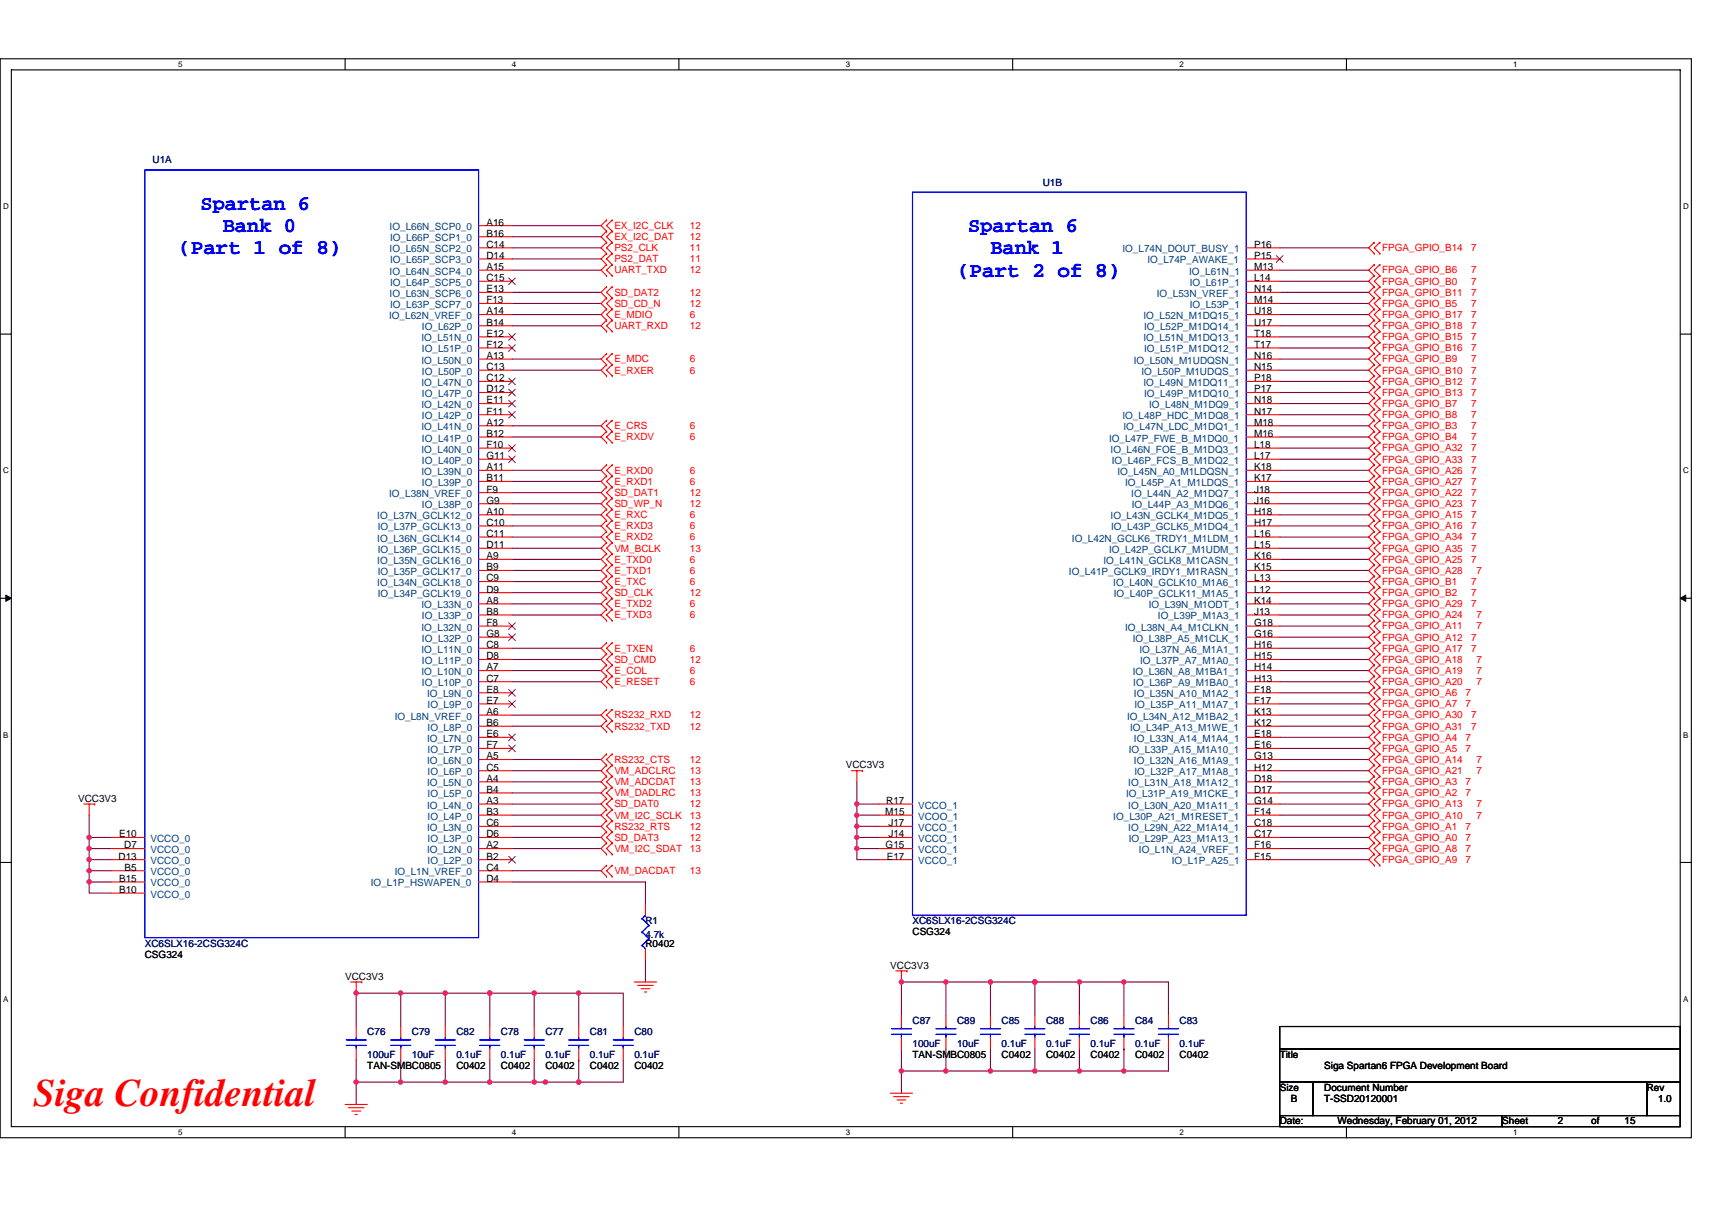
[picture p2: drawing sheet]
<svg xmlns="http://www.w3.org/2000/svg" width="297mm" height="210mm" viewBox="0 0 297 210" stroke-linecap="round" stroke-linejoin="round" font-family="sans-serif">
<path d="M0 10.2h293.5v187.2h-293.5zM2 12.1h289.5v183.4h-289.5z" fill="none" stroke="#000" stroke-width=".19"/>
<g fill="#fff">
<path d="M30.9 10.4h.8v1.6h-.8z"/>
<path d="M30.9 195.7h.8v1.6h-.8z"/>
</g>
<path d="M59.9 10.2v1.9M59.9 195.5v1.9" fill="none" stroke="#000" stroke-width=".19"/>
<g fill="#fff">
<path d="M88.8 10.4h.8v1.6h-.8z"/>
<path d="M88.8 195.7h.8v1.6h-.8z"/>
</g>
<path d="M117.8 10.2v1.9M117.8 195.5v1.9" fill="none" stroke="#000" stroke-width=".19"/>
<g fill="#fff">
<path d="M146.7 10.4h.8v1.6h-.8z"/>
<path d="M146.7 195.7h.8v1.6h-.8z"/>
</g>
<path d="M175.7 10.2v1.9M175.7 195.5v1.9" fill="none" stroke="#000" stroke-width=".19"/>
<g fill="#fff">
<path d="M204.7 10.4h.7v1.6h-.7z"/>
<path d="M204.7 195.7h.7v1.6h-.7z"/>
</g>
<path d="M233.6 10.2v1.9M233.6 195.5v1.9" fill="none" stroke="#000" stroke-width=".19"/>
<g fill="#fff">
<path d="M262.6 10.4h.7v1.6h-.7z"/>
<path d="M262.6 195.7h.7v1.6h-.7z"/>
<path d="M.5 35.1h1v1.5h-1z"/>
<path d="M292 35.1h1v1.5h-1z"/>
<path d="M.5 80.9h1v1.5h-1z"/>
<path d="M292 80.9h1v1.5h-1z"/>
</g>
<path d="M0 58h2M291.5 58h2" fill="none" stroke="#000" stroke-width=".19"/>
<g fill="#fff">
<path d="M.5 126.7h.9v1.6h-.9z"/>
<path d="M292 126.7h.9v1.6h-.9z"/>
</g>
<path d="M0 103.8h2M291.5 103.8h2" fill="none" stroke="#000" stroke-width=".19"/>
<path d="M1 103.3l1 .5-1 .6zM291.5 103.8l1-.5v1.1z" fill="#000" stroke="#000" stroke-width=".17"/>
<g fill="#fff">
<path d="M.5 172.6h.9v1.5h-.9z"/>
<path d="M292 172.6h.9v1.5h-.9z"/>
</g>
<path d="M0 149.7h2M291.5 149.7h2M222 178.1h69.5v3.9h-69.5zM222 182h69.5v5.8h-69.5zM222 187.8h5.8v5.8h-5.8zM222 193.6h38.6v1.9h-38.6zM227.8 187.8h57.9v5.8h-57.9zM260.6 193.6h30.9v1.9h-30.9zM285.7 187.8h5.8v5.8h-5.8z" fill="none" stroke="#000" stroke-width=".19"/>
<g fill="none" stroke="#800040" stroke-width=".19">
<path d="M88.8 39.2h15.5M88.8 41.1h15.5M88.8 46.9h15.5M88.8 50.7h15.5M88.8 52.7h15.5M88.8 54.6h15.5M88.8 56.5h15.5M88.8 43h15.5M88.8 44.9h15.5M222 43h15.5M222 46.9h15.5M222 48.8h15.5"/>
<path d="M222 50.7h15.5M222 52.7h15.5M222 54.6h15.5M222 56.5h15.5M222 58.5h15.5M88.8 62.3h15.5M88.8 64.2h15.5M88.8 73.9h15.5M88.8 75.8h15.5M222 60.4h15.5M222 62.3h15.5M222 64.2h15.5"/>
<path d="M222 66.2h15.5M222 68.1h15.5M222 70h15.5M222 72h15.5M222 73.9h15.5M222 75.8h15.5M222 77.8h15.5M222 79.7h15.5M88.8 81.6h15.5M88.8 83.5h15.5M88.8 85.5h15.5M88.8 87.4h15.5"/>
<path d="M88.8 89.3h15.5M88.8 91.3h15.5M88.8 93.2h15.5M88.8 95.1h15.5M88.8 97.1h15.5M88.8 99h15.5M222 85.5h15.5M222 87.4h15.5M222 89.3h15.5M222 91.3h15.5M222 93.2h15.5M222 95.1h15.5"/>
<path d="M222 99h15.5M222 83.5h15.5M222 81.6h15.5M222 97.1h15.5M88.8 100.9h15.5M88.8 102.8h15.5M88.8 104.8h15.5M88.8 106.7h15.5M88.8 112.5h15.5M88.8 114.4h15.5M88.8 116.4h15.5M88.8 118.3h15.5"/>
<path d="M222 100.9h15.5M222 102.8h15.5M222 104.8h15.5M222 106.7h15.5M222 108.6h15.5M222 110.6h15.5M222 112.5h15.5M222 114.4h15.5M222 116.4h15.5M222 118.3h15.5M88.8 133.8h15.5M88.8 135.7h15.5"/>
<path d="M88.8 137.6h15.5M88.8 139.5h15.5M88.8 124.1h15.5M88.8 126h15.5M88.8 131.8h15.5M148.7 139.5h.1M148.7 135.7v3.8M148.7 139.5v2h3.8M148.7 139.5h3.8M222 139.5h15.5M222 120.2h15.5M222 122.2h15.5"/>
<path d="M222 124.1h15.5M222 126h15.5M222 128h15.5M222 129.9h15.5M222 131.8h15.5M222 133.8h15.5M222 135.7h15.5M222 137.6h15.5M15.5 145.3h.1M15.5 141.5v3.8M15.5 145.3v2h3.8M15.5 149.2h.1"/>
<path d="M15.5 147.3h.1M15.5 149.2v1.9h3.8M15.5 153.1h.1M15.5 151.1h.1M15.5 153.1v1.9h3.8M15.5 145.3h3.8M15.5 149.2h3.8M15.5 147.3v1.9M15.5 151.1v2M15.5 153.1h3.8M88.8 141.5h15.5M88.8 143.4h15.5"/>
<path d="M88.8 145.3h15.5M88.8 147.3h15.5M88.8 151.1h15.5M88.8 153.1h23.2v3.8M148.7 147.3v1.9h3.8M148.7 143.4h.1M148.7 141.5h.1M148.7 143.4v1.9h3.8M148.7 147.3h.1M148.7 145.3h.1M148.7 143.4h3.8M148.7 141.5v1.9"/>
<path d="M148.7 145.3v2M148.7 147.3h3.8M222 141.5h15.5M222 147.3h15.5M222 149.2h15.5M222 143.4h15.5M222 145.3h15.5M61.8 172.4h.1M61.8 172.4h7.7M61.8 172.4v5.7M69.5 172.4h.1M69.5 172.4h7.8v5.7"/>
<path d="M69.5 172.4v5.7M77.3 172.4h.1M77.3 172.4h7.7M85 172.4h.1M85 172.4h7.7M85 172.4v5.7M92.7 172.4h.1M92.7 172.4h7.7M92.7 172.4v5.7M100.4 172.4h7.7v5.7M100.4 172.4h.1M100.4 172.4v5.7"/>
<path d="M112 166.6v3.8M156.4 170.4h.1M156.4 170.4h7.7M156.4 170.4v5.8M164.1 170.4h7.7v5.8M164.1 170.4h.1M164.1 170.4v5.8M171.8 170.4h.1M171.8 170.4h7.8M179.6 170.4h.1M179.6 170.4h7.7M179.6 170.4v5.8"/>
<path d="M187.3 170.4h7.7M187.3 170.4h.1M187.3 170.4v5.8M195 170.4h7.7v5.8M195 170.4h.1M195 170.4v5.8M61.8 187.8h.1M61.8 187.8h7.7M61.8 183.9v3.9M61.8 187.8v3.9M69.5 183.9v3.9M69.5 187.8h.1"/>
<path d="M69.5 187.8h30.9M77.3 187.8h.1M77.3 183.9v3.9M85 183.9v3.9M85 187.8h.1M92.7 183.9v3.9M92.7 187.8h.1M94.6 187.8h.1M100.4 183.9h.1M100.4 183.9v3.9M108.1 183.9v3.9h-7.7M156.4 185.9h.1"/>
<path d="M156.4 185.9v3.8M156.4 185.9h7.7M156.4 182v3.9M164.1 185.9h.1M164.1 182v3.9M171.8 182v3.9h-7.7M171.8 185.9h.1M171.8 185.9h23.2M179.6 182v3.9M179.6 185.9h.1M187.3 182v3.9M195 182h.1"/>
<path d="M195 185.9h.1M195 182v3.9M202.7 182v3.9h-7.7"/>
</g>
<g fill="#f0f" stroke="#f0f" stroke-width=".19">
<circle cx="148.7" cy="139.5" r=".38"/>
<circle cx="148.7" cy="143.4" r=".38"/>
<circle cx="148.7" cy="141.5" r=".38"/>
<circle cx="148.7" cy="147.2" r=".38"/>
<circle cx="148.7" cy="145.3" r=".38"/>
<circle cx="15.5" cy="145.3" r=".38"/>
<circle cx="15.5" cy="149.2" r=".38"/>
<circle cx="15.5" cy="147.2" r=".38"/>
<circle cx="15.5" cy="153" r=".38"/>
<circle cx="15.5" cy="151.1" r=".38"/>
<circle cx="100.4" cy="187.8" r=".38"/>
<circle cx="94.6" cy="187.8" r=".38"/>
<circle cx="61.8" cy="172.3" r=".38"/>
<circle cx="85" cy="172.3" r=".38"/>
<circle cx="69.5" cy="172.3" r=".38"/>
<circle cx="92.7" cy="172.3" r=".38"/>
<circle cx="77.2" cy="172.3" r=".38"/>
<circle cx="61.8" cy="187.8" r=".38"/>
<circle cx="77.2" cy="187.8" r=".38"/>
<circle cx="69.5" cy="187.8" r=".38"/>
<circle cx="100.4" cy="172.3" r=".38"/>
<circle cx="195" cy="185.9" r=".38"/>
<circle cx="164.1" cy="185.9" r=".38"/>
<circle cx="187.3" cy="185.9" r=".38"/>
<circle cx="195" cy="170.4" r=".38"/>
<circle cx="179.6" cy="185.9" r=".38"/>
<circle cx="156.4" cy="170.4" r=".38"/>
<circle cx="179.6" cy="170.4" r=".38"/>
<circle cx="164.1" cy="170.4" r=".38"/>
<circle cx="187.3" cy="170.4" r=".38"/>
<circle cx="171.8" cy="170.4" r=".38"/>
<circle cx="156.4" cy="185.9" r=".38"/>
<circle cx="171.8" cy="185.9" r=".38"/>
<circle cx="85" cy="187.8" r=".38"/>
<circle cx="92.7" cy="187.8" r=".38"/>
</g>
<g fill="none" stroke="#f00" stroke-width=".19">
<path d="M83 39.2h5.8M105.2 38.2h.1M105.2 38.2l-.9 1 .9 .9M106.2 38.2h.1M106.2 38.2l-1 1 1 .9M83 58.5h5.8M83 56.5h5.8M83 54.6h5.8M83 52.7h5.8M83 50.7h5.8M83 48.8h5.8M83 46.9h5.8"/>
<path d="M83 44.9h5.8M83 43h5.8M83 41.1h5.8M105.2 40.1h.1M105.2 42.1h.1M105.2 45.9h.1M105.2 47.8h.1M105.2 49.8h.1M105.2 51.7h.1M105.2 53.6h.1M105.2 55.6h.1M105.2 57.5h.1"/>
<path d="M105.2 44h.1M105.2 40.1l-.9 1 .9 1M105.2 45.9l-.9 1 .9 .9M105.2 49.8l-.9 .9 .9 1M105.2 51.7l-.9 1 .9 .9M105.2 53.6l-.9 1 .9 1M105.2 55.6l-.9 .9 .9 1M105.2 42.1l-.9 .9 .9 1M105.2 44l-.9 .9 .9 1M106.2 40.1h.1M106.2 42.1h.1M106.2 47.8h.1"/>
<path d="M106.2 45.9h.1M106.2 51.7h.1M106.2 49.8h.1M106.2 53.6h.1M106.2 55.6h.1M106.2 57.5h.1M106.2 44h.1M106.2 40.1l-1 1 1 1M106.2 45.9l-1 1 1 .9M106.2 49.8l-1 .9 1 1M106.2 51.7l-1 1 1 .9M106.2 53.6l-1 1 1 1"/>
<path d="M106.2 55.6l-1 .9 1 1M106.2 42.1l-1 .9 1 1M106.2 44l-1 .9 1 1M216.2 58.5h5.8M216.2 56.5h5.8M216.2 54.6h5.8M216.2 52.7h5.8M216.2 50.7h5.8M216.2 48.8h5.8M216.2 46.9h5.8M216.2 44.9h5.8M216.2 43h5.8"/>
<path d="M238.4 42.1h.1M238.4 44h.1M238.4 45.9h.1M238.4 47.8h.1M238.4 49.8h.1M238.4 51.7h.1M238.4 53.6h.1M238.4 55.6h.1M238.4 57.5h.1M238.4 59.4h.1M238.4 42.1l-.9 .9 .9 1M238.4 45.9l-.9 1 .9 .9"/>
<path d="M238.4 47.8l-.9 1 .9 1M238.4 49.8l-.9 .9 .9 1M238.4 51.7l-.9 1 .9 .9M238.4 53.6l-.9 1 .9 1M238.4 55.6l-.9 .9 .9 1M238.4 57.5l-.9 1 .9 .9M238.4 59.4l-.9 1 .9 1M239.4 44h.1M239.4 42.1h.1M239.4 47.8h.1M239.4 45.9h.1M239.4 49.8h.1"/>
<path d="M239.4 51.7h.1M239.4 53.6h.1M239.4 55.6h.1M239.4 57.5h.1M239.4 59.4h.1M239.4 42.1l-1 .9 1 1M239.4 45.9l-1 1 1 .9M239.4 47.8l-1 1 1 1M239.4 49.8l-1 .9 1 1M239.4 51.7l-1 1 1 .9M239.4 53.6l-1 1 1 1M239.4 55.6l-1 .9 1 1"/>
<path d="M239.4 57.5l-1 1 1 .9M239.4 59.4l-1 1 1 1M83 79.7h5.8M83 77.8h5.8M83 75.8h5.8M83 73.9h5.8M83 72h5.8M83 70h5.8M83 68.1h5.8M83 66.2h5.8M83 64.2h5.8M83 62.3h5.8"/>
<path d="M83 60.4h5.8M105.2 61.4h.1M105.2 63.3h.1M105.2 65.2h.1M105.2 72.9h.1M105.2 74.9h.1M105.2 76.8h.1M105.2 61.4l-.9 .9 .9 1M105.2 63.3l-.9 .9 .9 1M105.2 72.9l-.9 1 .9 1M105.2 74.9l-.9 .9 .9 1M106.2 63.3h.1"/>
<path d="M106.2 61.4h.1M106.2 65.2h.1M106.2 74.9h.1M106.2 72.9h.1M106.2 76.8h.1M106.2 61.4l-1 .9 1 1M106.2 63.3l-1 .9 1 1M106.2 72.9l-1 1 1 1M106.2 74.9l-1 .9 1 1M216.2 79.7h5.8M216.2 77.8h5.8M216.2 75.8h5.8"/>
<path d="M216.2 73.9h5.8M216.2 72h5.8M216.2 70h5.8M216.2 68.1h5.8M216.2 66.2h5.8M216.2 64.2h5.8M216.2 62.3h5.8M216.2 60.4h5.8M238.4 61.4h.1M238.4 63.3h.1M238.4 65.2h.1M238.4 67.1h.1"/>
<path d="M238.4 69.1h.1M238.4 71h.1M238.4 72.9h.1M238.4 74.9h.1M238.4 76.8h.1M238.4 78.7h.1M238.4 61.4l-.9 .9 .9 1M238.4 63.3l-.9 .9 .9 1M238.4 65.2l-.9 1 .9 .9M238.4 67.1l-.9 1 .9 1M238.4 69.1l-.9 .9 .9 1M238.4 71l-.9 1 .9 .9"/>
<path d="M238.4 72.9l-.9 1 .9 1M238.4 74.9l-.9 .9 .9 1M238.4 76.8l-.9 1 .9 .9M238.4 78.7l-.9 1 .9 1M239.4 61.4h.1M239.4 63.3h.1M239.4 65.2h.1M239.4 67.1h.1M239.4 69.1h.1M239.4 71h.1M239.4 72.9h.1M239.4 74.9h.1"/>
<path d="M239.4 76.8h.1M239.4 78.7h.1M239.4 61.4l-1 .9 1 1M239.4 63.3l-1 .9 1 1M239.4 65.2l-1 1 1 .9M239.4 67.1l-1 1 1 1M239.4 69.1l-1 .9 1 1M239.4 71l-1 1 1 .9M239.4 72.9l-1 1 1 1M239.4 74.9l-1 .9 1 1M239.4 76.8l-1 1 1 .9M239.4 78.7l-1 1 1 1"/>
<path d="M83 99h5.8M83 97.1h5.8M83 95.1h5.8M83 93.2h5.8M83 91.3h5.8M83 89.3h5.8M83 87.4h5.8M83 85.5h5.8M83 83.5h5.8M83 81.6h5.8M105.2 80.7h.1M105.2 82.6h.1"/>
<path d="M105.2 84.5h.1M105.2 86.4h.1M105.2 88.4h.1M105.2 90.3h.1M105.2 92.2h.1M105.2 94.2h.1M105.2 96.1h.1M105.2 98h.1M105.2 100h.1M105.2 80.7l-.9 .9 .9 1M105.2 82.6l-.9 .9 .9 1M105.2 84.5l-.9 1 .9 .9"/>
<path d="M105.2 86.4l-.9 1 .9 1M105.2 88.4l-.9 .9 .9 1M105.2 90.3l-.9 1 .9 .9M105.2 92.2l-.9 1 .9 1M105.2 96.1l-.9 1 .9 .9M105.2 98l-.9 1 .9 1M105.2 100l-.9 .9 .9 1M105.2 94.2l-.9 .9 .9 1M106.2 82.6h.1M106.2 80.7h.1M106.2 84.5h.1M106.2 86.4h.1"/>
<path d="M106.2 88.4h.1M106.2 90.3h.1M106.2 92.2h.1M106.2 94.2h.1M106.2 98h.1M106.2 96.1h.1M106.2 100h.1M106.2 80.7l-1 .9 1 1M106.2 82.6l-1 .9 1 1M106.2 84.5l-1 1 1 .9M106.2 86.4l-1 1 1 1M106.2 88.4l-1 .9 1 1"/>
<path d="M106.2 90.3l-1 1 1 .9M106.2 92.2l-1 1 1 1M106.2 96.1l-1 1 1 .9M106.2 98l-1 1 1 1M106.2 100l-1 .9 1 1M106.2 94.2l-1 .9 1 1M216.2 99h5.8M216.2 97.1h5.8M216.2 95.1h5.8M216.2 93.2h5.8M216.2 91.3h5.8M216.2 89.3h5.8"/>
<path d="M216.2 87.4h5.8M216.2 85.5h5.8M216.2 83.5h5.8M216.2 81.6h5.8M238.4 80.7h.1M238.4 96.1h.1M238.4 98h.1M238.4 82.6h.1M238.4 84.5h.1M238.4 86.4h.1M238.4 88.4h.1M238.4 90.3h.1"/>
<path d="M238.4 92.2h.1M238.4 94.2h.1M238.4 100h.1M238.4 96.1l-.9 1 .9 .9M238.4 80.7l-.9 .9 .9 1M238.4 84.5l-.9 1 .9 .9M238.4 86.4l-.9 1 .9 1M238.4 88.4l-.9 .9 .9 1M238.4 90.3l-.9 1 .9 .9M238.4 92.2l-.9 1 .9 1M238.4 94.2l-.9 .9 .9 1M238.4 82.6l-.9 .9 .9 1"/>
<path d="M238.4 98l-.9 1 .9 1M238.4 100l-.9 .9 .9 1M239.4 80.7h.1M239.4 98h.1M239.4 96.1h.1M239.4 82.6h.1M239.4 86.4h.1M239.4 84.5h.1M239.4 88.4h.1M239.4 90.3h.1M239.4 92.2h.1M239.4 94.2h.1"/>
<path d="M239.4 100h.1M239.4 96.1l-1 1 1 .9M239.4 80.7l-1 .9 1 1M239.4 84.5l-1 1 1 .9M239.4 86.4l-1 1 1 1M239.4 88.4l-1 .9 1 1M239.4 90.3l-1 1 1 .9M239.4 92.2l-1 1 1 1M239.4 94.2l-1 .9 1 1M239.4 82.6l-1 .9 1 1M239.4 98l-1 1 1 1M239.4 100l-1 .9 1 1"/>
<path d="M83 118.3h5.8M83 116.4h5.8M83 114.4h5.8M83 112.5h5.8M83 110.6h5.8M83 108.6h5.8M83 106.7h5.8M83 104.8h5.8M83 102.8h5.8M83 100.9h5.8M105.2 101.9h.1M105.2 103.8h.1"/>
<path d="M105.2 105.7h.1M105.2 107.7h.1M105.2 111.5h.1M105.2 113.5h.1M105.2 115.4h.1M105.2 117.3h.1M105.2 119.3h.1M105.2 101.9l-.9 .9 .9 1M105.2 103.8l-.9 1 .9 .9M105.2 105.7l-.9 1 .9 1M105.2 111.5l-.9 1 .9 1M105.2 113.5l-.9 .9 .9 1"/>
<path d="M105.2 115.4l-.9 1 .9 .9M105.2 117.3l-.9 1 .9 1M106.2 101.9h.1M106.2 103.8h.1M106.2 105.7h.1M106.2 107.7h.1M106.2 113.5h.1M106.2 111.5h.1M106.2 115.4h.1M106.2 117.3h.1M106.2 119.3h.1M106.2 101.9l-1 .9 1 1"/>
<path d="M106.2 103.8l-1 1 1 .9M106.2 105.7l-1 1 1 1M106.2 111.5l-1 1 1 1M106.2 113.5l-1 .9 1 1M106.2 115.4l-1 1 1 .9M106.2 117.3l-1 1 1 1M216.2 118.3h5.8M216.2 116.4h5.8M216.2 114.4h5.8M216.2 112.5h5.8M216.2 110.6h5.8M216.2 108.6h5.8"/>
<path d="M216.2 106.7h5.8M216.2 104.8h5.8M216.2 102.8h5.8M216.2 100.9h5.8M238.4 101.9h.1M238.4 103.8h.1M238.4 105.7h.1M238.4 107.7h.1M238.4 109.6h.1M238.4 111.5h.1M238.4 113.5h.1M238.4 115.4h.1"/>
<path d="M238.4 117.3h.1M238.4 119.3h.1M238.4 101.9l-.9 .9 .9 1M238.4 103.8l-.9 1 .9 .9M238.4 105.7l-.9 1 .9 1M238.4 107.7l-.9 .9 .9 1M238.4 109.6l-.9 1 .9 .9M238.4 111.5l-.9 1 .9 1M238.4 113.5l-.9 .9 .9 1M238.4 115.4l-.9 1 .9 .9M238.4 117.3l-.9 1 .9 1M238.4 119.3l-.9 .9 .9 1"/>
<path d="M239.4 101.9h.1M239.4 103.8h.1M239.4 105.7h.1M239.4 107.7h.1M239.4 109.6h.1M239.4 111.5h.1M239.4 113.5h.1M239.4 115.4h.1M239.4 117.3h.1M239.4 119.3h.1M239.4 101.9l-1 .9 1 1M239.4 103.8l-1 1 1 .9"/>
<path d="M239.4 105.7l-1 1 1 1M239.4 107.7l-1 .9 1 1M239.4 109.6l-1 1 1 .9M239.4 111.5l-1 1 1 1M239.4 113.5l-1 .9 1 1M239.4 115.4l-1 1 1 .9M239.4 117.3l-1 1 1 1M239.4 119.3l-1 .9 1 1M14.5 139.5h1.9M15.5 139.5v2M16.4 139.5h.1M83 133.8h5.8"/>
<path d="M83 139.5h5.8M83 137.6h5.8M83 135.7h5.8M83 131.8h5.8M83 129.9h5.8M83 128h5.8M83 126h5.8M83 124.1h5.8M83 122.2h5.8M83 120.2h5.8M105.2 138.6h.1M105.2 123.1h.1"/>
<path d="M105.2 125.1h.1M105.2 127h.1M105.2 130.9h.1M105.2 132.8h.1M105.2 134.7h.1M105.2 136.6h.1M105.2 138.6l-.9 .9 .9 1M105.2 123.1l-.9 1 .9 1M105.2 125.1l-.9 .9 .9 1M105.2 130.9l-.9 .9 .9 1M105.2 132.8l-.9 1 .9 .9M105.2 134.7l-.9 1 .9 .9"/>
<path d="M105.2 136.6l-.9 1 .9 1M106.2 138.6h.1M106.2 125.1h.1M106.2 123.1h.1M106.2 127h.1M106.2 132.8h.1M106.2 130.9h.1M106.2 134.7h.1M106.2 136.6h.1M106.2 138.6l-1 .9 1 1M106.2 123.1l-1 1 1 1M106.2 125.1l-1 .9 1 1"/>
<path d="M106.2 130.9l-1 .9 1 1M106.2 132.8l-1 1 1 .9M106.2 134.7l-1 1 1 .9M106.2 136.6l-1 1 1 1M147.7 133.8h1.9M148.7 133.8v1.9M149.6 133.8h.1M152.5 139.5h5.8M216.2 133.8h5.8M216.2 139.5h5.8M216.2 137.6h5.8M216.2 135.7h5.8"/>
<path d="M216.2 131.8h5.8M216.2 129.9h5.8M216.2 128h5.8M216.2 126h5.8M216.2 124.1h5.8M216.2 122.2h5.8M216.2 120.2h5.8M238.4 121.2h.1M238.4 123.1h.1M238.4 125.1h.1M238.4 127h.1M238.4 128.9h.1"/>
<path d="M238.4 130.9h.1M238.4 132.8h.1M238.4 134.7h.1M238.4 136.6h.1M238.4 138.6h.1M238.4 121.2l-.9 1 .9 .9M238.4 123.1l-.9 1 .9 1M238.4 125.1l-.9 .9 .9 1M238.4 127l-.9 1 .9 .9M238.4 128.9l-.9 1 .9 1M238.4 130.9l-.9 .9 .9 1M238.4 132.8l-.9 1 .9 .9"/>
<path d="M238.4 136.6l-.9 1 .9 1M238.4 134.7l-.9 1 .9 .9M238.4 138.6l-.9 .9 .9 1M239.4 121.2h.1M239.4 123.1h.1M239.4 125.1h.1M239.4 127h.1M239.4 128.9h.1M239.4 130.9h.1M239.4 132.8h.1M239.4 134.7h.1M239.4 138.6h.1"/>
<path d="M239.4 136.6h.1M239.4 121.2l-1 1 1 .9M239.4 123.1l-1 1 1 1M239.4 125.1l-1 .9 1 1M239.4 127l-1 1 1 .9M239.4 128.9l-1 1 1 1M239.4 130.9l-1 .9 1 1M239.4 132.8l-1 1 1 .9M239.4 136.6l-1 1 1 1M239.4 134.7l-1 1 1 .9M239.4 138.6l-1 .9 1 1M19.3 153.1h5.8"/>
<path d="M19.3 151.1h5.8M19.3 149.2h5.8M19.3 147.3h5.8M19.3 145.3h5.8M19.3 155h5.8M83 153.1h5.8M83 151.1h5.8M83 149.2h5.8M83 147.3h5.8M83 145.3h5.8M83 143.4h5.8M83 141.5h5.8"/>
<path d="M105.2 140.5h.1M105.2 142.4h.1M105.2 144.4h.1M105.2 146.3h.1M105.2 148.2h.1M105.2 150.2h.1M105.2 152.1h.1M105.2 140.5l-.9 1 .9 .9M105.2 142.4l-.9 1 .9 1M105.2 144.4l-.9 .9 .9 1M105.2 146.3l-.9 1 .9 .9M105.2 150.2l-.9 .9 .9 1"/>
<path d="M106.2 140.5h.1M106.2 142.4h.1M106.2 144.4h.1M106.2 146.3h.1M106.2 148.2h.1M106.2 152.1h.1M106.2 150.2h.1M106.2 140.5l-1 1 1 .9M106.2 142.4l-1 1 1 1M106.2 144.4l-1 .9 1 1M106.2 146.3l-1 1 1 .9M106.2 150.2l-1 .9 1 1"/>
<path d="M112 156.9v1.9M152.5 149.2h5.8M152.5 147.3h5.8M152.5 145.3h5.8M152.5 143.4h5.8M152.5 141.5h5.8M216.2 149.2h5.8M216.2 147.3h5.8M216.2 145.3h5.8M216.2 143.4h5.8M216.2 141.5h5.8M238.4 140.5h.1"/>
<path d="M238.4 142.4h.1M238.4 144.4h.1M238.4 146.3h.1M238.4 148.2h.1M238.4 150.2h.1M238.4 140.5l-.9 1 .9 .9M238.4 144.4l-.9 .9 .9 1M238.4 142.4l-.9 1 .9 1M238.4 146.3l-.9 1 .9 .9M238.4 148.2l-.9 1 .9 1M239.4 140.5h.1M239.4 142.4h.1"/>
<path d="M239.4 146.3h.1M239.4 144.4h.1M239.4 148.2h.1M239.4 150.2h.1M239.4 140.5l-1 1 1 .9M239.4 144.4l-1 .9 1 1M239.4 142.4l-1 1 1 1M239.4 146.3l-1 1 1 .9M239.4 148.2l-1 1 1 1M60.9 170.4h1.9M61.8 170.4v2M61.8 178.1v2"/>
<path d="M62.8 170.4h.1M69.5 178.1v2M77.3 178.1v2M85 178.1v2M92.7 178.1v2M100.4 178.1v2M108.1 178.1v2M110.1 170.4h3.8M110.7 171h2.6M111.2 171.6h1.6M111.8 172.1h.4M112 164.6v2"/>
<path d="M155.4 168.5h2M156.4 168.5v1.9M156.4 176.2v1.9M157.4 168.5h.1M164.1 176.2v1.9M171.8 176.2v1.9M179.6 176.2v1.9M187.3 176.2v1.9M195 176.2v1.9M202.7 176.2v1.9M59.9 191.7h3.8M60.4 192.2h2.8"/>
<path d="M61 192.8h1.6M61.6 193.4h.4M61.8 182v1.9M69.5 182v1.9M77.3 182v1.9M85 182v1.9M92.7 182v1.9M100.4 182v1.9M108.1 182v1.9M154.5 189.7h3.8M155 190.3h2.8M155.6 190.9h1.6"/>
<path d="M156.2 191.5h.4M156.4 180.1v1.9M164.1 180.1v1.9M171.8 180.1v1.9M179.6 180.1v1.9M187.3 180.1v1.9M195 180.1v1.9M202.7 180.1v1.9"/>
</g>
<g fill="none" stroke="#00f" stroke-width=".19">
<path d="M25.1 29.5h57.9v133.2h-57.9zM158.3 33.4h57.9v125.4h-57.9zM111.4 159.4h.1M111.4 159.4l1.2 1.2M112 158.8h.1M112 158.8l-.6 .6M111.4 164h.1M111.4 161.7h.1M111.4 164l.6 .6M111.4 161.7l1.2 1.2M112.6 162.9h.1M112.6 160.6h.1"/>
<path d="M112.6 162.9l-1.2 1.1M112.6 160.6l-1.2 1.1M154.7 179.5h3.4M154.7 178.5h3.4M156.4 178.1v.4M156.4 179.5h.1M156.4 179.5v.6M162.4 179.5h3.5M162.4 178.5h3.5M164.1 178.1v.4M164.1 179.5h.1M164.1 179.5v.6"/>
<path d="M170.1 179.5h3.5M170.1 178.5h3.5M171.8 178.1v.4M171.8 179.5h.1M171.8 179.5v.6M177.8 179.5h3.5M177.8 178.5h3.5M179.6 178.1v.4M179.6 179.5h.1M179.6 179.5v.6M185.5 179.5h3.5M185.5 178.5h3.5"/>
<path d="M187.3 178.1v.4M187.3 179.5h.1M187.3 179.5v.6M193.3 179.5h3.4M193.3 178.5h3.4M195 178.1v.4M195 179.5h.1M195 179.5v.6M201 179.5h3.5M201 178.5h3.5M202.7 178.1v.4M202.7 179.5h.1"/>
<path d="M202.7 179.5v.6M60.1 181.4h3.4M60.1 180.5h3.4M61.8 180.1v.4M61.8 181.4h.1M61.8 181.4v.6M67.8 181.4h3.5M67.8 180.5h3.5M69.5 180.1v.4M69.5 181.4h.1M69.5 181.4v.6M75.5 181.4h3.5"/>
<path d="M75.5 180.5h3.5M77.3 180.1v.4M77.3 181.4h.1M77.3 181.4v.6M83.2 181.4h3.5M83.2 180.5h3.5M85 180.1v.4M85 181.4h.1M85 181.4v.6M90.9 181.4h3.5M90.9 180.5h3.5M92.7 180.1v.4"/>
<path d="M92.7 181.4h.1M92.7 181.4v.6M98.7 181.4h3.4M98.7 180.5h3.4M100.4 180.1v.4M100.4 181.4h.1M100.4 181.4v.6M106.4 181.4h3.5M106.4 180.5h3.5M108.1 180.1v.4M108.1 181.4h.1M108.1 181.4v.6"/>
</g>
<g fill="none" stroke="#804000" stroke-width=".17">
<path d="M88.3 59.8l1.1 1.2M88.3 57.9l1.1 1.2M88.3 48.2l1.1 1.2M89.4 59.8l-1.2 1.2M89.4 57.9l-1.2 1.2M89.4 48.2l-1.2 1.2M221.5 44.4l1.1 1.1M222.6 44.4l-1.2 1.1M88.3 79.1l1.1 1.2M88.3 77.2l1.1 1.2M88.3 71.4l1.1 1.2M88.3 69.5l1.1 1.1"/>
<path d="M88.3 67.5l1.1 1.2M88.3 65.6l1.1 1.2M89.4 79.1l-1.2 1.2M89.4 77.2l-1.2 1.2M89.4 71.4l-1.2 1.2M89.4 69.5l-1.2 1.1M89.4 67.5l-1.2 1.2M89.4 65.6l-1.2 1.2M88.3 119.7l1.1 1.1M88.3 110l1.1 1.2M88.3 108.1l1.1 1.1M89.4 119.7l-1.2 1.1"/>
<path d="M89.4 110l-1.2 1.2M89.4 108.1l-1.2 1.1M88.3 129.3l1.1 1.2M88.3 127.4l1.1 1.1M88.3 121.6l1.1 1.1M89.4 129.3l-1.2 1.2M89.4 127.4l-1.2 1.1M89.4 121.6l-1.2 1.1M88.3 148.6l1.1 1.2M89.4 148.6l-1.2 1.2"/>
</g>
<text font-size="6.8" fill="#f00" x="5.8" y="191.9">Siga Confidential</text>
<g font-size="3.7" fill="#00f">
<text x="34.8" y="36.4">Spartan 6</text>
<text x="38.6" y="40.3">Bank 0</text>
<text x="168" y="40.3">Spartan 6</text>
<text x="30.9" y="44.2">(Part 1 of 8)</text>
<text x="171.8" y="44.2">Bank 1</text>
<text x="166" y="48">(Part 2 of 8)</text>
</g>
<g font-size="1.7" fill="#000080">
<text x="26.5" y="28.3">U1A</text>
<text x="180.9" y="32.2">U1B</text>
<text x="112" y="160.4">R1</text>
<text x="158.3" y="160.4">XC6SLX16-2CSG324C</text>
<text x="25.1" y="164.3">XC6SLX16-2CSG324C</text>
<text x="112" y="162.7">4.7k</text>
<text x="63.7" y="179.7">C76</text>
<text x="71.5" y="179.7">C79</text>
<text x="79.2" y="179.7">C82</text>
<text x="86.9" y="179.7">C78</text>
<text x="94.6" y="179.7">C77</text>
<text x="102.3" y="179.7">C81</text>
<text x="110.1" y="179.7">C80</text>
<text x="158.3" y="177.8">C87</text>
<text x="166" y="177.8">C89</text>
<text x="173.8" y="177.8">C85</text>
<text x="181.5" y="177.8">C88</text>
<text x="189.2" y="177.8">C86</text>
<text x="196.9" y="177.8">C84</text>
<text x="204.7" y="177.8">C83</text>
<text x="63.7" y="183.6">100uF</text>
<text x="71.5" y="183.6">10uF</text>
<text x="79.2" y="183.6">0.1uF</text>
<text x="86.9" y="183.6">0.1uF</text>
<text x="94.6" y="183.6">0.1uF</text>
<text x="102.3" y="183.6">0.1uF</text>
<text x="110.1" y="183.6">0.1uF</text>
<text x="158.3" y="181.6">100uF</text>
<text x="166" y="181.6">10uF</text>
<text x="173.8" y="181.6">0.1uF</text>
<text x="181.5" y="181.6">0.1uF</text>
<text x="189.2" y="181.6">0.1uF</text>
<text x="196.9" y="181.6">0.1uF</text>
<text x="204.7" y="181.6">0.1uF</text>
</g>
<g font-size="1.7" fill="#004080">
<text x="67.6" y="39.9">IO_L66N_SCP0_0</text>
<text x="67.7" y="41.9">IO_L66P_SCP1_0</text>
<text x="67.6" y="47.7">IO_L64N_SCP4_0</text>
<text x="67.6" y="43.8">IO_L65N_SCP2_0</text>
<text x="67.7" y="45.7">IO_L65P_SCP3_0</text>
<text x="194.8" y="43.8">IO_L74N_DOUT_BUSY_1</text>
<text x="199.1" y="45.7">IO_L74P_AWAKE_1</text>
<text x="206.3" y="47.7">IO_L61N_1</text>
<text x="67.6" y="51.5">IO_L63N_SCP6_0</text>
<text x="67.7" y="53.4">IO_L63P_SCP7_0</text>
<text x="67.7" y="49.6">IO_L64P_SCP5_0</text>
<text x="200.7" y="51.5">IO_L53N_VREF_1</text>
<text x="206.4" y="53.4">IO_L53P_1</text>
<text x="206.4" y="49.6">IO_L61P_1</text>
<text x="67.5" y="55.4">IO_L62N_VREF_0</text>
<text x="73.1" y="59.2">IO_L51N_0</text>
<text x="73.2" y="57.3">IO_L62P_0</text>
<text x="198.4" y="59.2">IO_L51N_M1DQ13_1</text>
<text x="198.4" y="55.4">IO_L52N_M1DQ15_1</text>
<text x="198.5" y="57.3">IO_L52P_M1DQ14_1</text>
<text x="73.1" y="63.1">IO_L50N_0</text>
<text x="73.2" y="65">IO_L50P_0</text>
<text x="73.2" y="61.2">IO_L51P_0</text>
<text x="196.7" y="63.1">IO_L50N_M1UDQSN_1</text>
<text x="198" y="65">IO_L50P_M1UDQS_1</text>
<text x="198.5" y="61.2">IO_L51P_M1DQ12_1</text>
<text x="73.1" y="70.8">IO_L42N_0</text>
<text x="73.1" y="67">IO_L47N_0</text>
<text x="73.2" y="68.9">IO_L47P_0</text>
<text x="198.4" y="67">IO_L49N_M1DQ11_1</text>
<text x="198.5" y="68.9">IO_L49P_M1DQ10_1</text>
<text x="199.4" y="70.8">IO_L48N_M1DQ9_1</text>
<text x="73.1" y="74.7">IO_L41N_0</text>
<text x="73.2" y="76.6">IO_L41P_0</text>
<text x="73.2" y="72.7">IO_L42P_0</text>
<text x="192.4" y="76.6">IO_L47P_FWE_B_M1DQ0_1</text>
<text x="194.8" y="72.7">IO_L48P_HDC_M1DQ8_1</text>
<text x="194.9" y="74.7">IO_L47N_LDC_M1DQ1_1</text>
<text x="73.1" y="82.4">IO_L39N_0</text>
<text x="73.1" y="78.5">IO_L40N_0</text>
<text x="73.2" y="80.5">IO_L40P_0</text>
<text x="192.7" y="78.5">IO_L46N_FOE_B_M1DQ3_1</text>
<text x="192.9" y="80.5">IO_L46P_FCS_B_M1DQ2_1</text>
<text x="193.9" y="82.4">IO_L45N_A0_M1LDQSN_1</text>
<text x="67.5" y="86.3">IO_L38N_VREF_0</text>
<text x="73.2" y="88.2">IO_L38P_0</text>
<text x="73.2" y="84.3">IO_L39P_0</text>
<text x="195.2" y="84.3">IO_L45P_A1_M1LDQS_1</text>
<text x="196.3" y="86.3">IO_L44N_A2_M1DQ7_1</text>
<text x="196.4" y="88.2">IO_L44P_A3_M1DQ6_1</text>
<text x="65.5" y="94">IO_L36N_GCLK14_0</text>
<text x="65.5" y="90.1">IO_L37N_GCLK12_0</text>
<text x="65.5" y="95.9">IO_L36P_GCLK15_0</text>
<text x="65.5" y="92.1">IO_L37P_GCLK13_0</text>
<text x="186" y="94">IO_L42N_GCLK6_TRDY1_M1LDM_1</text>
<text x="192.4" y="95.9">IO_L42P_GCLK7_M1UDM_1</text>
<text x="192.7" y="90.1">IO_L43N_GCLK4_M1DQ5_1</text>
<text x="192.8" y="92.1">IO_L43P_GCLK5_M1DQ4_1</text>
<text x="65.5" y="101.7">IO_L34N_GCLK18_0</text>
<text x="65.5" y="97.9">IO_L35N_GCLK16_0</text>
<text x="65.5" y="99.8">IO_L35P_GCLK17_0</text>
<text x="185.5" y="99.8">IO_L41P_GCLK9_IRDY1_M1RASN_1</text>
<text x="191.4" y="97.9">IO_L41N_GCLK8_M1CASN_1</text>
<text x="193.2" y="101.7">IO_L40N_GCLK10_M1A6_1</text>
<text x="65.5" y="103.6">IO_L34P_GCLK19_0</text>
<text x="73.1" y="105.6">IO_L33N_0</text>
<text x="73.2" y="107.5">IO_L33P_0</text>
<text x="193.2" y="103.6">IO_L40P_GCLK11_M1A5_1</text>
<text x="199.3" y="105.6">IO_L39N_M1ODT_1</text>
<text x="200.9" y="107.5">IO_L39P_M1A3_1</text>
<text x="73.1" y="113.3">IO_L11N_0</text>
<text x="73.1" y="109.4">IO_L32N_0</text>
<text x="73.2" y="111.4">IO_L32P_0</text>
<text x="195.2" y="109.4">IO_L38N_A4_M1CLKN_1</text>
<text x="196.6" y="111.4">IO_L38P_A5_M1CLK_1</text>
<text x="197.7" y="113.3">IO_L37N_A6_M1A1_1</text>
<text x="73.1" y="117.2">IO_L10N_0</text>
<text x="73.2" y="119.1">IO_L10P_0</text>
<text x="73.2" y="115.2">IO_L11P_0</text>
<text x="196.6" y="117.2">IO_L36N_A8_M1BA1_1</text>
<text x="196.6" y="119.1">IO_L36P_A9_M1BA0_1</text>
<text x="197.8" y="115.2">IO_L37P_A7_M1A0_1</text>
<text x="68.5" y="124.9">IO_L8N_VREF_0</text>
<text x="74.1" y="121">IO_L9N_0</text>
<text x="74.2" y="122.9">IO_L9P_0</text>
<text x="195.6" y="124.9">IO_L34N_A12_M1BA2_1</text>
<text x="196.7" y="121">IO_L35N_A10_M1A2_1</text>
<text x="196.8" y="122.9">IO_L35P_A11_M1A7_1</text>
<text x="74.1" y="128.7">IO_L7N_0</text>
<text x="74.2" y="130.7">IO_L7P_0</text>
<text x="74.2" y="126.8">IO_L8P_0</text>
<text x="195.9" y="130.7">IO_L33P_A15_M1A10_1</text>
<text x="196.1" y="126.8">IO_L34P_A13_M1WE_1</text>
<text x="196.7" y="128.7">IO_L33N_A14_M1A4_1</text>
<text x="74.1" y="136.5">IO_L5N_0</text>
<text x="74.1" y="132.6">IO_L6N_0</text>
<text x="74.2" y="134.5">IO_L6P_0</text>
<text x="195.8" y="136.5">IO_L31N_A18_M1A12_1</text>
<text x="196.7" y="132.6">IO_L32N_A16_M1A9_1</text>
<text x="196.8" y="134.5">IO_L32P_A17_M1A8_1</text>
<text x="74.1" y="140.3">IO_L4N_0</text>
<text x="74.2" y="142.2">IO_L4P_0</text>
<text x="74.2" y="138.4">IO_L5P_0</text>
<text x="159.3" y="140.3">VCCO_1</text>
<text x="159.3" y="142.2">VCOO_1</text>
<text x="193.2" y="142.2">IO_L30P_A21_M1RESET_1</text>
<text x="195.4" y="138.4">IO_L31P_A19_M1CKE_1</text>
<text x="195.8" y="140.3">IO_L30N_A20_M1A11_1</text>
<text x="26.1" y="150">VCCO_0</text>
<text x="26.1" y="148">VCCO_0</text>
<text x="26.1" y="146.1">VCCO_0</text>
<text x="74.1" y="148">IO_L2N_0</text>
<text x="74.1" y="144.2">IO_L3N_0</text>
<text x="74.2" y="150">IO_L2P_0</text>
<text x="74.2" y="146.1">IO_L3P_0</text>
<text x="159.3" y="150">VCCO_1</text>
<text x="159.3" y="148">VCCO_1</text>
<text x="159.3" y="144.2">VCCO_1</text>
<text x="159.3" y="146.1">VCCO_1</text>
<text x="195.8" y="144.2">IO_L29N_A22_M1A14_1</text>
<text x="195.9" y="146.1">IO_L29P_A23_M1A13_1</text>
<text x="197.6" y="148">IO_L1N_A24_VREF_1</text>
<text x="203.3" y="150">IO_L1P_A25_1</text>
<text x="26.1" y="155.8">VCCO_0</text>
<text x="26.1" y="153.8">VCCO_0</text>
<text x="26.1" y="151.9">VCCO_0</text>
<text x="64.3" y="153.8">IO_L1P_HSWAPEN_0</text>
<text x="68.5" y="151.9">IO_L1N_VREF_0</text>
</g>
<g font-size="1.7">
<text x="84.4" y="39.1">A16</text>
<text x="84.4" y="41.1">B16</text>
<text x="84.4" y="46.9">A15</text>
<text x="84.4" y="43">C14</text>
<text x="84.4" y="44.9">D14</text>
<text x="217.6" y="43">P16</text>
<text x="217.6" y="46.9">M13</text>
<text x="217.6" y="44.9">P15</text>
<text x="84.4" y="50.7">E13</text>
<text x="84.4" y="52.6">F13</text>
<text x="84.4" y="48.8">C15</text>
<text x="217.6" y="52.6">M14</text>
<text x="217.6" y="48.8">L14</text>
<text x="217.6" y="50.7">N14</text>
<text x="84.4" y="54.6">A14</text>
<text x="84.4" y="58.4">E12</text>
<text x="84.4" y="56.5">B14</text>
<text x="217.6" y="56.5">U17</text>
<text x="217.6" y="58.4">T18</text>
<text x="217.6" y="54.6">U18</text>
<text x="84.4" y="62.3">A13</text>
<text x="84.4" y="64.2">C13</text>
<text x="84.4" y="60.4">F12</text>
<text x="217.6" y="60.4">T17</text>
<text x="217.6" y="64.2">N15</text>
<text x="217.6" y="62.3">N16</text>
<text x="84.4" y="70">E11</text>
<text x="84.4" y="66.2">C12</text>
<text x="84.4" y="71.9">F11</text>
<text x="84.4" y="68.1">D12</text>
<text x="217.6" y="71.9">N17</text>
<text x="217.6" y="70">N18</text>
<text x="217.6" y="68.1">P17</text>
<text x="217.6" y="66.2">P18</text>
<text x="84.4" y="77.7">F10</text>
<text x="84.4" y="73.9">A12</text>
<text x="84.4" y="75.8">B12</text>
<text x="217.6" y="75.8">M16</text>
<text x="217.6" y="77.7">L18</text>
<text x="217.6" y="73.9">M18</text>
<text x="84.4" y="81.6">A11</text>
<text x="84.4" y="83.5">B11</text>
<text x="84.4" y="79.7">G11</text>
<text x="217.6" y="81.6">K18</text>
<text x="217.6" y="79.7">L17</text>
<text x="217.6" y="83.5">K17</text>
<text x="84.4" y="85.5">F9</text>
<text x="84.4" y="89.3">A10</text>
<text x="84.4" y="87.4">G9</text>
<text x="217.6" y="89.3">H18</text>
<text x="217.6" y="85.5">J18</text>
<text x="217.6" y="87.4">J16</text>
<text x="84.4" y="93.2">C11</text>
<text x="84.4" y="95.1">D11</text>
<text x="84.4" y="91.2">C10</text>
<text x="217.6" y="91.2">H17</text>
<text x="217.6" y="95.1">L15</text>
<text x="217.6" y="93.2">L16</text>
<text x="84.4" y="100.9">C9</text>
<text x="84.4" y="97">A9</text>
<text x="84.4" y="99">B9</text>
<text x="217.6" y="99">K15</text>
<text x="217.6" y="100.9">L13</text>
<text x="217.6" y="97">K16</text>
<text x="84.4" y="104.8">A8</text>
<text x="84.4" y="102.8">D9</text>
<text x="84.4" y="106.7">B8</text>
<text x="217.6" y="102.8">L12</text>
<text x="217.6" y="106.7">J13</text>
<text x="217.6" y="104.8">K14</text>
<text x="84.4" y="112.5">C8</text>
<text x="84.4" y="108.6">F8</text>
<text x="84.4" y="110.6">G8</text>
<text x="217.6" y="112.5">H16</text>
<text x="217.6" y="110.6">G16</text>
<text x="217.6" y="108.6">G18</text>
<text x="84.4" y="116.4">A7</text>
<text x="84.4" y="118.3">C7</text>
<text x="84.4" y="114.4">D8</text>
<text x="217.6" y="116.4">H14</text>
<text x="217.6" y="114.4">H15</text>
<text x="217.6" y="118.3">H13</text>
<text x="84.4" y="122.1">E7</text>
<text x="84.4" y="124.1">A6</text>
<text x="84.4" y="120.2">E8</text>
<text x="217.6" y="124.1">K13</text>
<text x="217.6" y="122.1">F17</text>
<text x="217.6" y="120.2">F18</text>
<text x="84.4" y="129.9">F7</text>
<text x="84.4" y="126">B6</text>
<text x="84.4" y="131.8">A5</text>
<text x="84.4" y="127.9">E6</text>
<text x="217.6" y="129.9">E16</text>
<text x="217.6" y="131.8">G13</text>
<text x="217.6" y="127.9">E18</text>
<text x="217.6" y="126">K12</text>
<text x="84.4" y="137.6">B4</text>
<text x="84.4" y="133.7">C5</text>
<text x="84.4" y="135.7">A4</text>
<text x="146.7" y="133.3">VCC3V3</text>
<text x="217.6" y="133.7">H12</text>
<text x="217.6" y="137.6">D17</text>
<text x="217.6" y="135.7">D18</text>
<text x="13.5" y="139.1">VCC3V3</text>
<text x="84.4" y="141.4">B3</text>
<text x="84.4" y="143.4">C6</text>
<text x="84.4" y="139.5">A3</text>
<text x="153.6" y="141.4">M15</text>
<text x="153.8" y="139.5">R17</text>
<text x="154.2" y="143.4">J17</text>
<text x="217.6" y="143.4">C18</text>
<text x="217.6" y="139.5">G14</text>
<text x="217.6" y="141.4">F14</text>
<text x="20.6" y="149.2">D13</text>
<text x="20.7" y="145.3">E10</text>
<text x="21.5" y="147.2">D7</text>
<text x="84.4" y="149.2">B2</text>
<text x="84.4" y="145.3">D6</text>
<text x="84.4" y="147.2">A2</text>
<text x="153.7" y="147.2">G15</text>
<text x="153.9" y="149.2">E17</text>
<text x="154.2" y="145.3">J14</text>
<text x="217.6" y="145.3">C17</text>
<text x="217.6" y="149.2">F15</text>
<text x="217.6" y="147.2">F16</text>
<text x="20.7" y="155">B10</text>
<text x="20.7" y="153">B15</text>
<text x="21.6" y="151.1">B5</text>
<text x="84.4" y="151.1">C4</text>
<text x="84.4" y="153">D4</text>
<text x="25.1" y="166.2">CSG324</text>
<text x="112" y="164.3">R0402</text>
<text x="158.3" y="162.3">CSG324</text>
<text x="59.9" y="170">VCC3V3</text>
<text x="154.5" y="168.1">VCC3V3</text>
<text x="63.7" y="185.5">TAN-SMBC0805</text>
<text x="79.2" y="185.5">C0402</text>
<text x="86.9" y="185.5">C0402</text>
<text x="94.6" y="185.5">C0402</text>
<text x="102.3" y="185.5">C0402</text>
<text x="110.1" y="185.5">C0402</text>
<text x="158.3" y="183.6">TAN-SMBC0805</text>
<text x="173.8" y="183.6">C0402</text>
<text x="181.5" y="183.6">C0402</text>
<text x="189.2" y="183.6">C0402</text>
<text x="196.9" y="183.6">C0402</text>
<text x="204.7" y="183.6">C0402</text>
<text x="222" y="183.6">Title</text>
<text x="229.8" y="185.5">Siga Spartan6 FPGA Development Board</text>
<text x="222" y="189.3">Size</text>
<text x="224" y="191.3">B</text>
<text x="229.8" y="189.3">Document Number</text>
<text x="229.8" y="191.3">T-SSD20120001</text>
<text x="285.7" y="189.3">Rev</text>
<text x="287.7" y="191.3">1.0</text>
<text x="222" y="195.1">Date:</text>
<text x="232.1" y="195.1">Wednesday, February 01, 2012</text>
<text x="260.6" y="195.1">Sheet</text>
<text x="270.3" y="195.1">2</text>
<text x="276.1" y="195.1">of</text>
<text x="281.9" y="195.1">15</text>
</g>
<g font-size="1.7" fill="#f00">
<text x="106.6" y="39.7">EX_I2C_CLK</text>
<text x="106.6" y="41.7">EX_I2C_DAT</text>
<text x="119.7" y="39.7">12</text>
<text x="119.7" y="41.7">12</text>
<text x="106.6" y="47.5">UART_TXD</text>
<text x="106.6" y="43.6">PS2_CLK</text>
<text x="106.6" y="45.5">PS2_DAT</text>
<text x="119.7" y="43.6">11</text>
<text x="119.7" y="47.5">12</text>
<text x="119.7" y="45.5">11</text>
<text x="239.8" y="43.6">FPGA_GPIO_B14</text>
<text x="239.8" y="47.5">FPGA_GPIO_B6</text>
<text x="255.2" y="43.6">7</text>
<text x="255.2" y="47.5">7</text>
<text x="106.6" y="51.3">SD_DAT2</text>
<text x="106.6" y="53.3">SD_CD_N</text>
<text x="119.7" y="53.3">12</text>
<text x="119.7" y="51.3">12</text>
<text x="239.8" y="49.4">FPGA_GPIO_B0</text>
<text x="239.8" y="51.3">FPGA_GPIO_B11</text>
<text x="239.8" y="53.3">FPGA_GPIO_B5</text>
<text x="255.2" y="51.3">7</text>
<text x="255.2" y="49.4">7</text>
<text x="255.2" y="53.3">7</text>
<text x="106.6" y="55.2">E_MDIO</text>
<text x="106.6" y="57.1">UART_RXD</text>
<text x="119.7" y="57.1">12</text>
<text x="119.7" y="55.2">6</text>
<text x="239.8" y="55.2">FPGA_GPIO_B17</text>
<text x="239.8" y="57.1">FPGA_GPIO_B18</text>
<text x="239.8" y="59">FPGA_GPIO_B15</text>
<text x="255.2" y="55.2">7</text>
<text x="255.2" y="57.1">7</text>
<text x="255.2" y="59">7</text>
<text x="106.6" y="62.9">E_MDC</text>
<text x="106.6" y="64.8">E_RXER</text>
<text x="119.7" y="62.9">6</text>
<text x="119.7" y="64.8">6</text>
<text x="239.8" y="61">FPGA_GPIO_B16</text>
<text x="239.8" y="62.9">FPGA_GPIO_B9</text>
<text x="239.8" y="64.8">FPGA_GPIO_B10</text>
<text x="255.2" y="61">7</text>
<text x="255.2" y="64.8">7</text>
<text x="255.2" y="62.9">7</text>
<text x="239.8" y="66.8">FPGA_GPIO_B12</text>
<text x="239.8" y="68.7">FPGA_GPIO_B13</text>
<text x="239.8" y="70.6">FPGA_GPIO_B7</text>
<text x="255.2" y="66.8">7</text>
<text x="255.2" y="68.7">7</text>
<text x="255.2" y="70.6">7</text>
<text x="106.6" y="74.5">E_CRS</text>
<text x="106.6" y="76.4">E_RXDV</text>
<text x="119.7" y="74.5">6</text>
<text x="119.7" y="76.4">6</text>
<text x="239.8" y="72.6">FPGA_GPIO_B8</text>
<text x="239.8" y="74.5">FPGA_GPIO_B3</text>
<text x="239.8" y="76.4">FPGA_GPIO_B4</text>
<text x="255.2" y="72.6">7</text>
<text x="255.2" y="74.5">7</text>
<text x="255.2" y="76.4">7</text>
<text x="106.6" y="82.2">E_RXD0</text>
<text x="119.7" y="82.2">6</text>
<text x="239.8" y="78.3">FPGA_GPIO_A32</text>
<text x="239.8" y="80.3">FPGA_GPIO_A33</text>
<text x="239.8" y="82.2">FPGA_GPIO_A26</text>
<text x="255.2" y="78.3">7</text>
<text x="255.2" y="80.3">7</text>
<text x="255.2" y="82.2">7</text>
<text x="106.6" y="84.1">E_RXD1</text>
<text x="106.6" y="86.1">SD_DAT1</text>
<text x="106.6" y="88">SD_WP_N</text>
<text x="106.6" y="89.9">E_RXC</text>
<text x="119.7" y="84.1">6</text>
<text x="119.7" y="86.1">12</text>
<text x="119.7" y="88">12</text>
<text x="119.7" y="89.9">6</text>
<text x="239.8" y="86.1">FPGA_GPIO_A22</text>
<text x="239.8" y="88">FPGA_GPIO_A23</text>
<text x="239.8" y="89.9">FPGA_GPIO_A15</text>
<text x="239.8" y="84.1">FPGA_GPIO_A27</text>
<text x="255.2" y="86.1">7</text>
<text x="255.2" y="88">7</text>
<text x="255.2" y="89.9">7</text>
<text x="255.2" y="84.1">7</text>
<text x="106.6" y="91.9">E_RXD3</text>
<text x="106.6" y="93.8">E_RXD2</text>
<text x="106.6" y="95.7">VM_BCLK</text>
<text x="119.7" y="91.9">6</text>
<text x="119.7" y="93.8">6</text>
<text x="119.7" y="95.7">13</text>
<text x="239.8" y="91.9">FPGA_GPIO_A16</text>
<text x="239.8" y="93.8">FPGA_GPIO_A34</text>
<text x="239.8" y="95.7">FPGA_GPIO_A35</text>
<text x="255.2" y="91.9">7</text>
<text x="255.2" y="93.8">7</text>
<text x="255.2" y="95.7">7</text>
<text x="106.6" y="97.6">E_TXD0</text>
<text x="106.6" y="99.6">E_TXD1</text>
<text x="106.6" y="101.5">E_TXC</text>
<text x="119.7" y="97.6">6</text>
<text x="119.7" y="99.6">6</text>
<text x="119.7" y="101.5">6</text>
<text x="239.8" y="97.6">FPGA_GPIO_A25</text>
<text x="239.8" y="99.6">FPGA_GPIO_A28</text>
<text x="239.8" y="101.5">FPGA_GPIO_B1</text>
<text x="255.2" y="97.6">7</text>
<text x="255.2" y="101.5">7</text>
<text x="256.2" y="99.6">7</text>
<text x="106.6" y="103.4">SD_CLK</text>
<text x="106.6" y="105.4">E_TXD2</text>
<text x="106.6" y="107.3">E_TXD3</text>
<text x="119.7" y="103.4">12</text>
<text x="119.7" y="105.4">6</text>
<text x="119.7" y="107.3">6</text>
<text x="239.8" y="103.4">FPGA_GPIO_B2</text>
<text x="239.8" y="105.4">FPGA_GPIO_A29</text>
<text x="239.8" y="107.3">FPGA_GPIO_A24</text>
<text x="255.2" y="105.4">7</text>
<text x="255.2" y="103.4">7</text>
<text x="256.2" y="107.3">7</text>
<text x="106.6" y="113.1">E_TXEN</text>
<text x="119.7" y="113.1">6</text>
<text x="239.8" y="109.2">FPGA_GPIO_A11</text>
<text x="239.8" y="111.2">FPGA_GPIO_A12</text>
<text x="239.8" y="113.1">FPGA_GPIO_A17</text>
<text x="255.2" y="111.2">7</text>
<text x="255.2" y="113.1">7</text>
<text x="256.2" y="109.2">7</text>
<text x="106.6" y="115">SD_CMD</text>
<text x="106.6" y="116.9">E_COL</text>
<text x="106.6" y="118.9">E_RESET</text>
<text x="119.7" y="115">12</text>
<text x="119.7" y="116.9">6</text>
<text x="119.7" y="118.9">6</text>
<text x="239.8" y="115">FPGA_GPIO_A18</text>
<text x="239.8" y="116.9">FPGA_GPIO_A19</text>
<text x="239.8" y="118.9">FPGA_GPIO_A20</text>
<text x="256.2" y="115">7</text>
<text x="256.2" y="116.9">7</text>
<text x="256.2" y="118.9">7</text>
<text x="106.6" y="124.7">RS232_RXD</text>
<text x="119.7" y="124.7">12</text>
<text x="239.8" y="120.8">FPGA_GPIO_A6</text>
<text x="239.8" y="122.7">FPGA_GPIO_A7</text>
<text x="239.8" y="124.7">FPGA_GPIO_A30</text>
<text x="254.3" y="120.8">7</text>
<text x="254.3" y="122.7">7</text>
<text x="255.2" y="124.7">7</text>
<text x="106.6" y="126.6">RS232_TXD</text>
<text x="119.7" y="126.6">12</text>
<text x="239.8" y="126.6">FPGA_GPIO_A31</text>
<text x="239.8" y="128.5">FPGA_GPIO_A4</text>
<text x="239.8" y="130.5">FPGA_GPIO_A5</text>
<text x="254.3" y="128.5">7</text>
<text x="254.3" y="130.5">7</text>
<text x="255.2" y="126.6">7</text>
<text x="106.6" y="132.4">RS232_CTS</text>
<text x="106.6" y="134.3">VM_ADCLRC</text>
<text x="106.6" y="136.2">VM_ADCDAT</text>
<text x="119.7" y="134.3">13</text>
<text x="119.7" y="132.4">12</text>
<text x="119.7" y="136.2">13</text>
<text x="239.8" y="132.4">FPGA_GPIO_A14</text>
<text x="239.8" y="134.3">FPGA_GPIO_A21</text>
<text x="239.8" y="136.2">FPGA_GPIO_A3</text>
<text x="254.3" y="136.2">7</text>
<text x="256.2" y="132.4">7</text>
<text x="256.2" y="134.3">7</text>
<text x="106.6" y="140.1">SD_DAT0</text>
<text x="106.6" y="138.2">VM_DADLRC</text>
<text x="106.6" y="142">VM_I2C_SCLK</text>
<text x="106.6" y="144">RS232_RTS</text>
<text x="119.7" y="138.2">13</text>
<text x="119.7" y="142">13</text>
<text x="119.7" y="144">12</text>
<text x="119.7" y="140.1">12</text>
<text x="239.8" y="138.2">FPGA_GPIO_A2</text>
<text x="239.8" y="140.1">FPGA_GPIO_A13</text>
<text x="239.8" y="142">FPGA_GPIO_A10</text>
<text x="239.8" y="144">FPGA_GPIO_A1</text>
<text x="254.3" y="138.2">7</text>
<text x="254.3" y="144">7</text>
<text x="256.2" y="140.1">7</text>
<text x="256.2" y="142">7</text>
<text x="106.6" y="145.9">SD_DAT3</text>
<text x="106.6" y="147.8">VM_I2C_SDAT</text>
<text x="119.7" y="145.9">12</text>
<text x="119.7" y="147.8">13</text>
<text x="239.8" y="145.9">FPGA_GPIO_A0</text>
<text x="239.8" y="147.8">FPGA_GPIO_A8</text>
<text x="239.8" y="149.8">FPGA_GPIO_A9</text>
<text x="254.3" y="145.9">7</text>
<text x="254.3" y="147.8">7</text>
<text x="254.3" y="149.8">7</text>
<text x="106.6" y="151.7">VM_DACDAT</text>
<text x="119.7" y="151.7">13</text>
</g>
<g font-size="1.4">
<text x="30.9" y="11.7">5</text>
<text x="88.8" y="11.7">4</text>
<text x="146.7" y="11.7">3</text>
<text x="204.7" y="11.7">2</text>
<text x="262.6" y="11.7">1</text>
<text x=".5" y="36.3">D</text>
<text x="292" y="36.3">D</text>
<text x=".5" y="82.1">C</text>
<text x="292" y="82.1">C</text>
<text x=".5" y="128">B</text>
<text x="292" y="128">B</text>
<text x=".5" y="173.8">A</text>
<text x="292" y="173.8">A</text>
<text x="30.9" y="197">5</text>
<text x="88.8" y="197">4</text>
<text x="146.7" y="197">3</text>
<text x="204.7" y="197">2</text>
<text x="262.6" y="197">1</text>
</g>
</svg>
